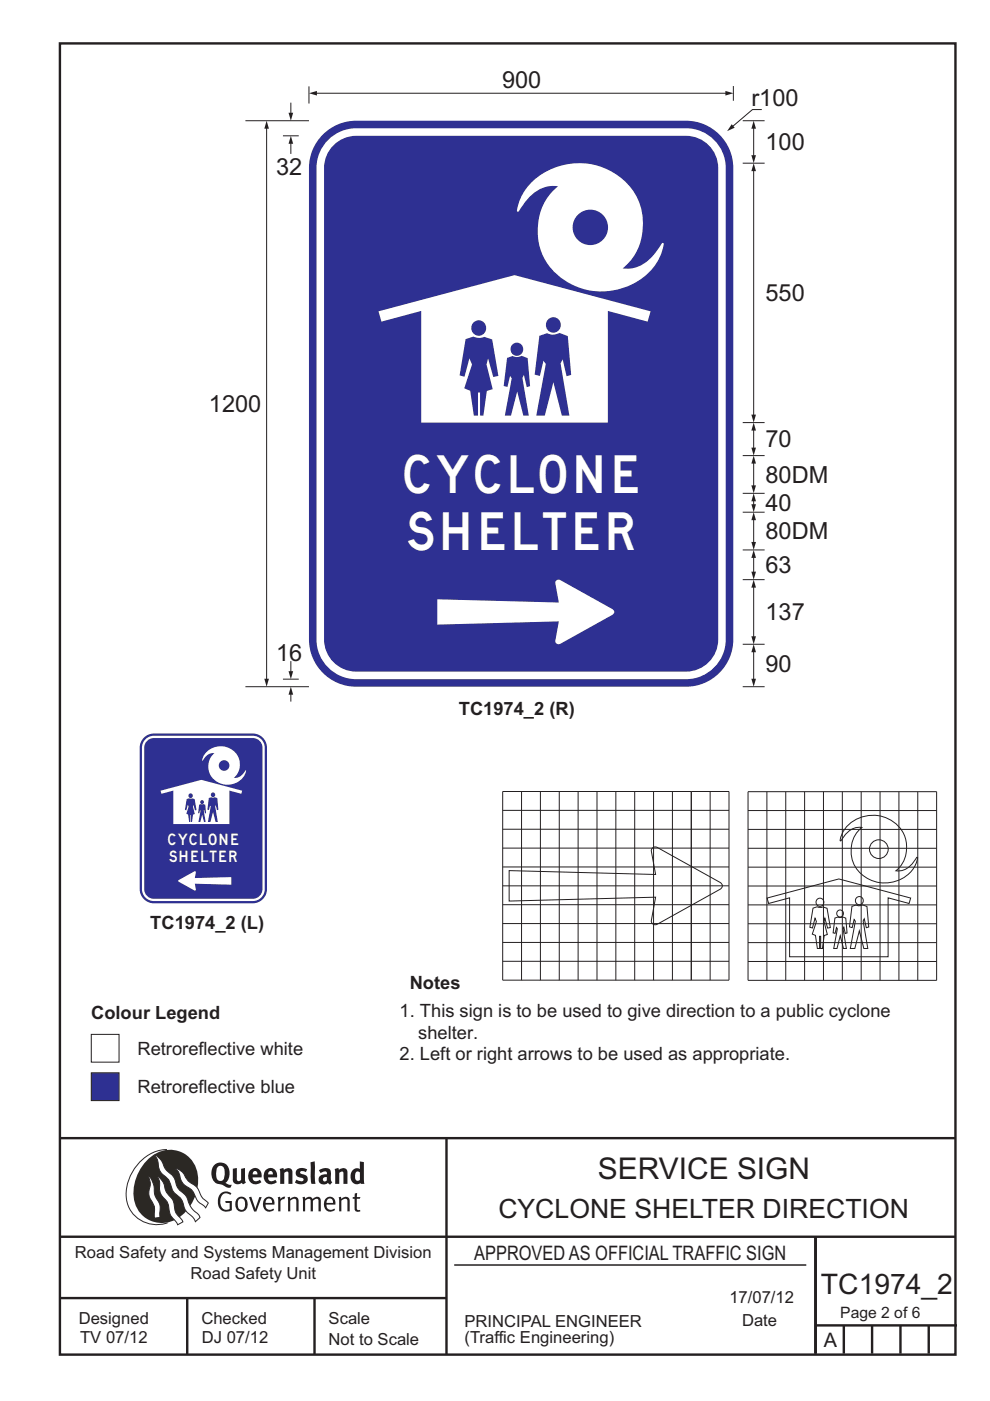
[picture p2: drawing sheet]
<svg xmlns="http://www.w3.org/2000/svg" width="210mm" height="297mm" viewBox="0 0 210 297" stroke-linecap="round" stroke-linejoin="round" font-family="sans-serif">
<g fill="none" stroke="#231f20" stroke-width=".51">
<path d="M12.7 9.2h190v278h-190zM12.7 241.3h189.9M94.7 241.4v45.8M12.7 262.2h190.1M12.7 275.2h82M39.7 275.2v12M66.7 275.2v12M173 262.2v24.8M173 281h30M179 281v6M185 281v6M191 281v6"/>
<path d="M197 281v6"/>
</g>
<path d="M96.4 268.2h74.6" fill="none" stroke="#231f20" stroke-width=".21"/>
<path d="M35.4 243.7a9.3 9.3 0 0 0-8.6 8.6 6.5 6.5 0 0 0 8.8 7" fill="none" stroke="#2b2824" stroke-width=".21"/>
<path d="M31.4 245.8a6.1 6.1 0 0 1 6.8-1.6 6.1 6.1 0 0 1 3.8 5.7 9.5 9.5 0 0 1-5.9 9.2 6 6 0 0 1-7.8-6.3 10.3 10.3 0 0 1 3.1-7z" fill-rule="evenodd" fill="#2b2824"/>
<g fill="#fff" stroke="#2b2824" stroke-width=".21">
<path d="M31.6 249.4a1.47 1.47 0 0 1 .7 1.1l.4 1.5a4.1 4.1 0 0 0 1.1 3l.2 1.1v2l-1.2 .2-.1-1a3.9 3.9 0 0 0-.9-3.3 5 5 0 0 1 .1-2.9z" fill-rule="evenodd"/>
<path d="M37.2 247.7l.6 .2a4.2 4.2 0 0 1 1.9 2.3l1.1 .8a3.2 3.2 0 0 1 1.7 2.3l.6 .8 1.1 1-.6 1-.4-.5a3.8 3.8 0 0 1-2-2.6 4.6 4.6 0 0 0-2-1.7 5.1 5.1 0 0 1-1.3-2.8z" fill-rule="evenodd"/>
<path d="M32.8 244.9a3.4 3.4 0 0 1 2 2.5l.8 1a4.3 4.3 0 0 1 2 3.2l.6 .9a5 5 0 0 1 2.1 3.1l.7 .9a2.97 2.97 0 0 1 1.4 1.6l-1 .9a3.2 3.2 0 0 0-1.5-1.8l-.7-.9a4.6 4.6 0 0 0-2.2-3.3 4 4 0 0 1-1-2.4 4 4 0 0 0-1.6-1.7 3.6 3.6 0 0 1-.9-2.7z" fill-rule="evenodd"/>
<path d="M33.4 249.4l.8 .7 .6 1a4.4 4.4 0 0 0 1.7 3.1l.4 .9a3.9 3.9 0 0 0 1.6 3.4l.3 .6-1.1 .6a3.5 3.5 0 0 0-1.4-1.8l-.2-.5a5.9 5.9 0 0 0-1-3.1 3.6 3.6 0 0 1-1.2-3.5z" fill-rule="evenodd"/>
</g>
<g fill="#231f20">
<path d="M46.8 253.1a1.74 1.74 0 0 1 2.3-.1l-.2 .3a1.25 1.25 0 0 0-1.5-.2 1.25 1.25 0 0 0-.7 1.2 1.74 1.74 0 0 0 1.3 2.2l.7-.2v-1.2h-.8l-.1-.5h1.4v2a1.92 1.92 0 0 1-2.2 0 1.92 1.92 0 0 1-.8-2.1l.3-1z" fill-rule="evenodd"/>
<path d="M50.6 254.4a.88 .88 0 0 1 1.1-.1 .88 .88 0 0 1 .3 1.1 .88 .88 0 0 1-.8 1.1l-.5-.2a2.24 2.24 0 0 1-.1-1.9zM50.3 254.1a1.93 1.93 0 0 0 .4 2.7 1.47 1.47 0 0 0 1.5-.4 1.47 1.47 0 0 0 .3-1.6 1.27 1.27 0 0 0-.9-1 1.27 1.27 0 0 0-1.3 .3z" fill-rule="evenodd"/>
<path d="M52.8 253.8l.5-.1 .9 2.6 .8-2.5h.5l-1.1 3.1h-.5z" fill-rule="evenodd"/>
<path d="M56.7 254.2a.72 .72 0 0 1 .8 .1 .72 .72 0 0 1 .2 .7h-1.4zM56.4 253.9a1.74 1.74 0 0 0 .5 3l1.1-.3 .1-.1-.1-.3a.96 .96 0 0 1-1.2 .2 .96 .96 0 0 1-.5-1h1.9a1.25 1.25 0 0 0-.4-1.4 1.25 1.25 0 0 0-1.4-.1z" fill-rule="evenodd"/>
<path d="M58.9 253.9l.5-.2 .1 .5 .4-.4 .6-.1-.2 .6a.67 .67 0 0 0-.8 .6v1.9h-.5z" fill-rule="evenodd"/>
<path d="M61 253.9l.4-.2 .2 .4a.93 .93 0 0 1 1-.4 .93 .93 0 0 1 .7 .8v2.3h-.5v-2.4a.83 .83 0 0 0-1.2 .2v2.2h-.5z" fill-rule="evenodd"/>
<path d="M64.2 253.8l.4-.1 .2 .4a.87 .87 0 0 1 .8-.4 .87 .87 0 0 1 .7 .5h.1a.89 .89 0 0 1 .9-.5 .89 .89 0 0 1 .7 .8v2.3h-.4l-.1-2.5a.87 .87 0 0 0-1.1 .3v2.2h-.5l-.1-2.5a.8 .8 0 0 0-1.1 .3v2.2h-.4z" fill-rule="evenodd"/>
<path d="M69.6 254.2a.72 .72 0 0 1 .8 .1 .72 .72 0 0 1 .2 .7h-1.3zM69.3 253.9a1.74 1.74 0 0 0 .6 3l1.1-.3 .1-.1-.2-.3a.96 .96 0 0 1-1.1 .2 .96 .96 0 0 1-.5-1h1.8a1.25 1.25 0 0 0-.4-1.4 1.25 1.25 0 0 0-1.4-.1z" fill-rule="evenodd"/>
<path d="M71.8 253.9l.5-.2 .2 .4a.93 .93 0 0 1 .9-.4 .93 .93 0 0 1 .8 .8v2.3h-.5l-.1-2.4a.83 .83 0 0 0-1.2 .2v2.2h-.5z" fill-rule="evenodd"/>
<path d="M75.3 253l.5-.1-.1 .9h.8l-.2 .4h-.6v2.2l.2 .1h.5v.3a.76 .76 0 0 1-1.2-.6v-2h-.4v-.4h.4z" fill-rule="evenodd"/>
<path d="M46.2 247.4l.4-.2a.95 .95 0 0 1 1.1 1.3v.3a1.13 1.13 0 0 1-1 1.6 1.39 1.39 0 0 1-.9-1.8l.2-.9zM45.6 246.8a2.61 2.61 0 0 0 .5 4.2l1.1 .2a1.66 1.66 0 0 0 1.7 .6l.3-.6h-.7l-.7-.4a2.7 2.7 0 0 0-.1-4.1 1.97 1.97 0 0 0-2.1 .1z" fill-rule="evenodd"/>
<path d="M49.4 247.8l.8-.2 .1 2.6 .3 .2 .5-.3v-2.3l.9-.2v2.6l.2 .5-.6 .4-.3-.3a1.12 1.12 0 0 1-1.3 .2 1.12 1.12 0 0 1-.6-1.1z" fill-rule="evenodd"/>
<path d="M53.8 248.4l.6-.1 .2 .7h-1zM53 248.2a1.74 1.74 0 0 0 .1 2.4 1.74 1.74 0 0 0 2.3 0l-.3-.5a.85 .85 0 0 1-.9 .3 .85 .85 0 0 1-.6-.8h1.9a1.47 1.47 0 0 0-.7-1.8 1.47 1.47 0 0 0-1.8 .4z" fill-rule="evenodd"/>
<path d="M57.1 248.4l.5-.1 .3 .7h-1zM56.2 248.2a1.74 1.74 0 0 0 .1 2.4 1.74 1.74 0 0 0 2.4 0l-.3-.5a.85 .85 0 0 1-1 .3 .85 .85 0 0 1-.5-.8h1.9a1.47 1.47 0 0 0-.7-1.8 1.47 1.47 0 0 0-1.9 .4z" fill-rule="evenodd"/>
<path d="M59.3 247.9l.8-.3 .2 .4a.99 .99 0 0 1 1.1-.3 .99 .99 0 0 1 .6 .9v2.4h-.8l-.1-2.5a.56 .56 0 0 0-.8 .2v2.3h-.9z" fill-rule="evenodd"/>
<path d="M62.9 248.1a1.97 1.97 0 0 1 2.3-.2l-.4 .6a.7 .7 0 0 0-1.1 .2l.4 .2a1.06 1.06 0 0 1 1.2 1 1.06 1.06 0 0 1-.9 1.1 2.32 2.32 0 0 1-1.8-.3l.3-.6 .1 .1a.86 .86 0 0 0 1.4-.1 .85 .85 0 0 0-.9-.5 .94 .94 0 0 1-.6-1.5z" fill-rule="evenodd"/>
<path d="M68.6 249.8l.7-.2v.7l-.6 .2-.2-.5zM67.6 248.1l.5 .6a1.1 1.1 0 0 1 1.2-.2v.5a1.27 1.27 0 0 0-1.3 .2 1.27 1.27 0 0 0-.3 1.4 1.24 1.24 0 0 0 1.9 .2l.4 .4 .4-.6a1.3 1.3 0 0 1-.2-1.4 1.22 1.22 0 0 0-.4-1.4 2.31 2.31 0 0 0-2.2 .3z" fill-rule="evenodd"/>
<path d="M71 247.9l.7-.3 .2 .4a.99 .99 0 0 1 1.1-.3 .99 .99 0 0 1 .7 .9v2.4h-.9v-2.5a.56 .56 0 0 0-.8 .2v2.3h-.9z" fill-rule="evenodd"/>
<path d="M75.6 248.4h.3l.4 .2v1.6l-.6 .2a1.49 1.49 0 0 1-.1-2zM76.3 246.2v1.7a1.43 1.43 0 0 0-1.5 .2 1.43 1.43 0 0 0-.4 1.4 1.33 1.33 0 0 0 .6 1.4 1.33 1.33 0 0 0 1.5-.1v.2h.8l-.1-4.6z" fill-rule="evenodd"/>
<path d="M65.9 246.4l.8-.2 .2 4.8h-.8l-.2-1.1z" fill-rule="evenodd"/>
</g>
<path d="M68.9 28.1a10 10 0 0 1 6.6-2.5h70a10 10 0 0 1 10 10v100a10 10 0 0 1-10 10h-70a10 10 0 0 1-10-10v-100a10 10 0 0 1 3.4-7.5z" fill-rule="evenodd" fill="#2e3092"/>
<path d="M69.6 29.7a8.4 8.4 0 0 1 5.9-2.5h70a8.4 8.4 0 0 1 8.4 8.4v100a8.4 8.4 0 0 1-8.4 8.4h-70a8.4 8.4 0 0 1-8.4-8.4v-100a8.4 8.4 0 0 1 2.5-5.9z" fill-rule="evenodd" fill="#fff"/>
<path d="M71.1 30.5a6.8 6.8 0 0 1 4.4-1.7h70a6.8 6.8 0 0 1 6.8 6.8v100a6.8 6.8 0 0 1-6.8 6.8h-70a6.8 6.8 0 0 1-6.8-6.8v-100a6.8 6.8 0 0 1 2.4-5.1z" fill-rule="evenodd" fill="#2e3092"/>
<g fill="#fff">
<path d="M80.3 66l28.8-7.7 28.9 7.7-.6 2.2-8.5-2.3v23.7h-39.6v-23.7l-8.4 2.3z" fill-rule="evenodd"/>
<path d="M112.5 38.9a9.8 9.8 0 0 0-2.8 5.9l.2 .1a17.2 17.2 0 0 1 4.1-4.5 6.4 6.4 0 0 1 4.4-.9 12.5 12.5 0 0 0 1.9 20.3 14.3 14.3 0 0 0 19.1-4.2 9 9 0 0 0 1.3-4l-.1-.1a17.3 17.3 0 0 1-4.2 4.5 6.4 6.4 0 0 1-4.3 .9 12.5 12.5 0 0 0-1.6-20.1 14.4 14.4 0 0 0-18 2.1zM121.4 48.2a3.8 3.8 0 0 1 7.6 0 3.8 3.8 0 0 1-7.6 0z" fill-rule="evenodd"/>
</g>
<g fill="#2e3092">
<path d="M114.4 71.2l1.6-.6a2.73 2.73 0 0 0 2.7 0l1.7 .7 .7 8.2-.9 .3-.9-3.6-.4 .9 1.9 11h-1.6l-1.8-7.1-1.8 7.1h-1.9l2.1-10.9-.5-.7-.8 3.2-1.1-.3z" fill-rule="evenodd"/>
<path d="M107.6 75.9l1.1-.4a1.95 1.95 0 0 0 1.9-.1l1.3 .5 .5 6-.7 .2-.6-2.6-.3 .6 1.4 8h-1.2l-1.3-5.1-1.3 5.1h-1.3l1.4-7.9-.3-.5-.6 2.3-.8-.2z" fill-rule="evenodd"/>
<path d="M98.7 71.9l1.7-.5 .5 .1a2.49 2.49 0 0 0 1.8-.1l1.7 .6 1.3 7.7-1.1 .2-1.1-3.9-.3 1.3 1.3 5.2-1.2 .4-.8 5.2h-.7v-4.9h-.4v4.9h-.9l-.8-5.3-1.2-.5 1.6-5-.5-1.3-1.1 3.9-1-.3z" fill-rule="evenodd"/>
<circle cx="117.4" cy="68.9" r="1.62"/>
<circle cx="109.6" cy="74.1" r="1.38"/>
<circle cx="101.5" cy="69.6" r="1.62"/>
</g>
<path d="M65.5 18.3v3.7M67.1 19.8h86.9M155.5 18.2v3.2" fill="none" stroke="#231f20" stroke-width=".21"/>
<g fill="#231f20">
<path d="M65.5 19.8l1.7-.5v1z"/>
<path d="M153.9 19.3l1.6 .5-1.6 .5z"/>
</g>
<path d="M161.6 23.2h-2l-4.2 3.6" fill="none" stroke="#231f20" stroke-width=".21"/>
<path d="M155.2 26.3l.6 .8-1.6 .7z" fill="#231f20"/>
<path d="M157.5 34.6h4.7M157.5 25.6h4.7M159.9 27.1v6M157.5 96.6h4.7M157.5 116.6h4.7M157.5 108.6h4.7M157.5 136.6h4.7M157.5 122.9h4.7M157.5 145.6h4.7" fill="none" stroke="#231f20" stroke-width=".21"/>
<g fill="#231f20">
<path d="M159.4 32.9h.9l-.4 1.7z"/>
<path d="M159.9 25.6l.4 1.7h-.9z"/>
</g>
<path d="M159.9 36.1v52" fill="none" stroke="#231f20" stroke-width=".21"/>
<g fill="#231f20">
<path d="M159.9 34.6l.4 1.7h-.9z"/>
<path d="M159.4 87.9h.9l-.4 1.7z"/>
</g>
<path d="M159.9 106.1v1" fill="none" stroke="#231f20" stroke-width=".21"/>
<g fill="#231f20">
<path d="M159.4 106.9h.9l-.4 1.7z"/>
<path d="M159.9 104.6l.4 1.7h-.9z"/>
</g>
<path d="M159.9 118.1v3.3" fill="none" stroke="#231f20" stroke-width=".21"/>
<g fill="#231f20">
<path d="M159.9 116.6l.4 1.7h-.9z"/>
<path d="M159.4 121.2h.9l-.4 1.7z"/>
</g>
<path d="M159.9 124.4v10.7" fill="none" stroke="#231f20" stroke-width=".21"/>
<g fill="#231f20">
<path d="M159.9 122.9l.4 1.7h-.9z"/>
<path d="M159.4 134.9h.9l-.4 1.7z"/>
</g>
<path d="M159.9 138.1v6" fill="none" stroke="#231f20" stroke-width=".21"/>
<g fill="#231f20">
<path d="M159.4 143.9h.9l-.4 1.7z"/>
<path d="M159.9 136.6l.4 1.7h-.9z"/>
</g>
<path d="M92.7 127.1l25.8 .7-.7-4.2a.69 .69 0 0 1 .3-.6 .69 .69 0 0 1 .7 0l11 6.1a.67 .67 0 0 1 .5 .6 .67 .67 0 0 1-.5 .7l-11.1 6.2a.69 .69 0 0 1-.9-.8l.7-4.1-25.8 .7z" fill-rule="evenodd" fill="#fff"/>
<path d="M159.9 110.1v5" fill="none" stroke="#231f20" stroke-width=".21"/>
<g fill="#231f20">
<path d="M159.4 114.9h.9l-.4 1.7z"/>
<path d="M159.9 108.6l.4 1.7h-.9z"/>
</g>
<path d="M159.9 98.1v5M157.5 104.6h4.7" fill="none" stroke="#231f20" stroke-width=".21"/>
<g fill="#231f20">
<path d="M159.9 96.6l.4 1.7h-.9z"/>
<path d="M159.4 102.9h.9l-.4 1.7z"/>
</g>
<path d="M157.5 89.6h4.7M159.9 91.1v4" fill="none" stroke="#231f20" stroke-width=".21"/>
<g fill="#231f20">
<path d="M159.4 94.9h.9l-.4 1.7z"/>
<path d="M159.9 89.6l.4 1.7h-.9z"/>
</g>
<path d="M56.6 27.1v117" fill="none" stroke="#231f20" stroke-width=".21"/>
<g fill="#231f20">
<path d="M56.6 25.6l.4 1.7h-.9z"/>
<path d="M56.1 143.9h.9l-.4 1.7z"/>
</g>
<path d="M61.7 30.3v2.3" fill="none" stroke="#231f20" stroke-width=".21"/>
<path d="M61.7 28.8l.5 1.7h-1z" fill="#231f20"/>
<path d="M52.1 25.6h13.4M60 28.8h3.4M61.7 21.8v2.3" fill="none" stroke="#231f20" stroke-width=".21"/>
<path d="M61.2 23.9h1l-.5 1.7z" fill="#231f20"/>
<path d="M52.1 145.6h13.4M60 144h3.4M61.7 140.2v2.3" fill="none" stroke="#231f20" stroke-width=".21"/>
<path d="M61.2 142.3h1l-.5 1.7z" fill="#231f20"/>
<path d="M61.7 147.1v1.6" fill="none" stroke="#231f20" stroke-width=".21"/>
<path d="M61.7 145.6l.5 1.7h-1z" fill="#231f20"/>
<path d="M30.8 156.2l1.1-.6 .7-.1h21a3 3 0 0 1 3 3v30a3 3 0 0 1-3 3h-21a3 3 0 0 1-3-3v-30a3 3 0 0 1 1.2-2.3z" fill-rule="evenodd" fill="#2e3092"/>
<path d="M31.1 156.6l1-.5 .5-.1h21a2.53 2.53 0 0 1 2.5 2.5v30a2.53 2.53 0 0 1-2.5 2.5h-21a2.53 2.53 0 0 1-2.5-2.5v-30a2.52 2.52 0 0 1 1-1.9z" fill-rule="evenodd" fill="#fff"/>
<path d="M31.2 157.1l.9-.5 .5-.1h21a2.05 2.05 0 0 1 2.1 2v30a2.05 2.05 0 0 1-2.1 2.1h-21a2.05 2.05 0 0 1-2-2.1v-30l.1-.5z" fill-rule="evenodd" fill="#2e3092"/>
<g fill="#fff">
<path d="M34.1 167.6l8.6-2.3 8.7 2.3-.2 .7-2.6-.7v7.1h-11.8v-7.1l-2.6 .7z" fill-rule="evenodd"/>
<path d="M43.9 159.3a2.78 2.78 0 0 0-1 2l.3-.3a2.49 2.49 0 0 1 2.3-1.3 3.9 3.9 0 0 0-.6 5 3.9 3.9 0 0 0 4.8 1.4 3.4 3.4 0 0 0 2.5-2.8l-.3 .3a2.5 2.5 0 0 1-2.3 1.3 3.9 3.9 0 0 0 .8-4.8 3.9 3.9 0 0 0-4.5-1.8l-1.4 .6zM46.4 162.3a1.15 1.15 0 0 1 2.3 0 1.15 1.15 0 0 1-2.3 0z" fill-rule="evenodd"/>
</g>
<g fill="#2e3092">
<path d="M44.3 169.2l1.3-.2 .5 .2 .2 2.5-.3 .1-.2-1.1-.2 .3 .6 3.3h-.5l-.5-2.1-.6 2.1h-.5l.6-3.3-.1-.2-.3 1-.3-.1z" fill-rule="evenodd"/>
<path d="M42.2 170.6l1-.1 .3 .1 .2 1.8-.2 .1-.2-.8-.1 .2 .4 2.4h-.3l-.4-1.6-.4 1.6h-.4l.4-2.4-.1-.1-.1 .7-.3-.1z" fill-rule="evenodd"/>
<path d="M39.6 169.4l.5-.2 1.2 .2 .4 2.4h-.3l-.4-1.2-.1 .4 .4 1.6-.4 .1-.2 1.6h-.2v-1.5h-.1v1.5h-.3l-.2-1.6-.4-.2 .5-1.5-.2-.4-.3 1.2-.3-.1z" fill-rule="evenodd"/>
<circle cx="45.2" cy="168.5" r=".49"/>
<circle cx="42.9" cy="170.1" r=".41"/>
<circle cx="40.4" cy="168.7" r=".49"/>
</g>
<path d="M37.8 186.7l3.5-2 .2 .2-.2 1.3 7.8-.2v1.6l-7.8-.2 .2 1.2-.2 .2-3.4-1.8z" fill-rule="evenodd" fill="#fff"/>
<g fill="none" stroke="#231f20" stroke-width=".21">
<path d="M110.6 167.8v40M114.6 167.8v40M118.6 167.8v40M122.6 167.8v40M126.6 167.8v40M130.6 167.8v40M134.6 167.8v40M138.6 167.8v40M142.6 167.8v40M146.6 167.8v40M146.6 167.8h-40v24.7v15.3h40M146.6 167.8h8v13.4v26.6h-8"/>
<path d="M150.6 167.8v40M154.6 179.8h-48M154.6 175.8h-48M154.6 171.8h-48M158.7 167.9v40h40v-40M158.7 179.9h40M158.7 175.9h40M158.7 171.9h40M158.7 167.9h40M162.7 167.9v40M166.7 167.9v40M170.7 167.9v40"/>
<path d="M174.7 167.9v40M178.7 167.9v40M179.9 174.9a7.4 7.4 0 0 1 12.3 3.5 6.3 6.3 0 0 1-2.2 6.2 4.7 4.7 0 0 0 4.4-2.8h.2a6.8 6.8 0 0 1-7.4 5.4 6.7 6.7 0 0 1-6.3-4.4 6.7 6.7 0 0 1 1.9-7.4 4.7 4.7 0 0 0-4.4 2.8h-.2a5.1 5.1 0 0 1 1.7-3.3zM182.7 167.9v40M186.7 167.9v40M190.7 167.9v40M194.7 167.9v40M108 184.6l31.1 .8-.9-4.9a.83 .83 0 0 1 .3-.8 .83 .83 0 0 1 .9 0l13.3 7.4a.8 .8 0 0 1 .5 .7 .8 .8 0 0 1-.5 .8l-13.6 7.4a.82 .82 0 0 1-.9-.8l.9-5-31.1 .8zM154.6 199.8h-48M154.6 195.8h-48M154.6 191.8h-48M154.6 187.8h-48"/>
<path d="M154.6 183.8h-48M158.7 199.9h40M158.7 195.9h40M158.7 191.9h40M158.7 187.9h40M158.7 183.9h40M162.7 190.4l15.2-4 15.2 4-.3 1.2-4.4-1.2v12.5h-20.9v-12.5l-4.5 1.2zM172.4 192.5l.9-.2 .6 .1 .6-.1 .9 .3 .7 4.1-.6 .1-.5-2.1-.2 .7 .7 2.7-.7 .2-.4 2.8h-.3v-2.6h-.3v2.6h-.4l-.4-2.8-.7-.2 .9-2.7-.3-.7-.6 2-.5-.1zM177.1 194.6l.6-.2 .5 .1 .5-.1 .7 .3 .3 3.1-.4 .1-.3-1.4-.2 .4 .7 4.2h-.6l-.7-2.7-.7 2.7h-.7l.8-4.2-.2-.2-.3 1.2-.4-.1zM180.7 192.2l.9-.3a1.44 1.44 0 0 0 1.4-.1l.9 .4 .4 4.3-.6 .2-.4-1.9-.2 .5 1 5.8h-.9l-.9-3.7-1 3.7h-.9l1-5.8-.2-.3-.4 1.7-.6-.2zM154.6 203.8h-48M158.7 203.9h40"/>
<circle cx="173.9" cy="191.3" r=".85"/>
<circle cx="178.2" cy="193.7" r=".73"/>
<circle cx="182.3" cy="191" r=".85"/>
<circle cx="186.4" cy="180" r="1.98"/>
</g>
<path d="M19.4 219.3h5.9v5.9h-5.9z" fill-rule="evenodd" fill="#fff" stroke="#231f20" stroke-width=".21"/>
<path d="M19.4 227.5h5.9v5.8h-5.9z" fill-rule="evenodd" fill="#2e3092" stroke="#231f20" stroke-width=".21"/>
<g font-size="8" fill="#fff">
<text x="85.8" y="104.6">CYCLONE</text>
<text x="86.6" y="116.6">SHELTER</text>
</g>
<text font-size="6.4" fill="#231f20" x="126.8" y="250">SERVICE SIGN</text>
<text font-size="6" fill="#231f20" x="174.1" y="274.3">TC1974_2</text>
<text font-size="5.6" fill="#231f20" x="105.7" y="258.2">CYCLONE SHELTER DIRECTION</text>
<g font-size="5" fill="#231f20">
<text x="106.5" y="18.7">900</text>
<text x="159.4" y="22.4">r100</text>
<text x="162.4" y="31.9">100</text>
<text x="58.6" y="37">32</text>
<text x="162.4" y="63.9">550</text>
<text x="44.3" y="87.4">1200</text>
<text x="162.4" y="94.9">70</text>
<text x="162.4" y="102.4">80DM</text>
<text x="162.4" y="108.4">40</text>
<text x="162.4" y="114.4">80DM</text>
<text x="162.4" y="121.5">63</text>
<text x="162.4" y="131.5">137</text>
<text x="58.6" y="140.2">16</text>
<text x="162.4" y="142.5">90</text>
</g>
<g font-size="4.2" fill="#231f20">
<text x="100.6" y="267.2">APPROVED AS OFFICIAL TRAFFIC SIGN</text>
<text x="174.7" y="285.6">A</text>
</g>
<g font-size="3.9" fill="#231f20">
<text x="97.3" y="151.7">TC1974_2 (R)</text>
<text x="31.9" y="196.9">TC1974_2 (L)</text>
<text x="86.9" y="209.7">Notes</text>
<text x="19.3" y="216">Colour Legend</text>
<text x="84.8" y="215.6">1. This sign is to be used to give direction to a public cyclone</text>
<text x="88.7" y="220.3">shelter.</text>
<text x="29.2" y="223.6">Retroreflective white</text>
<text x="84.8" y="224.7">2. Left or right arrows to be used as appropriate.</text>
<text x="29.2" y="231.8">Retroreflective blue</text>
</g>
<g font-size="3.5" fill="#231f20">
<text x="15.9" y="266.8">Road Safety and Systems Management Division</text>
<text x="40.4" y="271.1">Road Safety Unit</text>
<text x="16.7" y="280.7">Designed</text>
<text x="42.7" y="280.7">Checked</text>
<text x="69.7" y="280.7">Scale</text>
<text x="98.5" y="281.4">PRINCIPAL ENGINEER</text>
<text x="154.7" y="276.2">17/07/12</text>
<text x="157.4" y="281.2">Date</text>
<text x="17" y="284.8">TV 07/12</text>
<text x="42.8" y="284.8">DJ 07/12</text>
<text x="69.7" y="285.2">Not to Scale</text>
<text x="98.5" y="284.8">(Traffic Engineering)</text>
</g>
<text font-size="3.3" fill="#231f20" x="178.2" y="279.4">Page 2 of 6</text>
<g font-size="2.4" fill="#fff">
<text x="35.7" y="179.2">CYCLONE</text>
<text x="35.9" y="182.8">SHELTER</text>
</g>
</svg>
